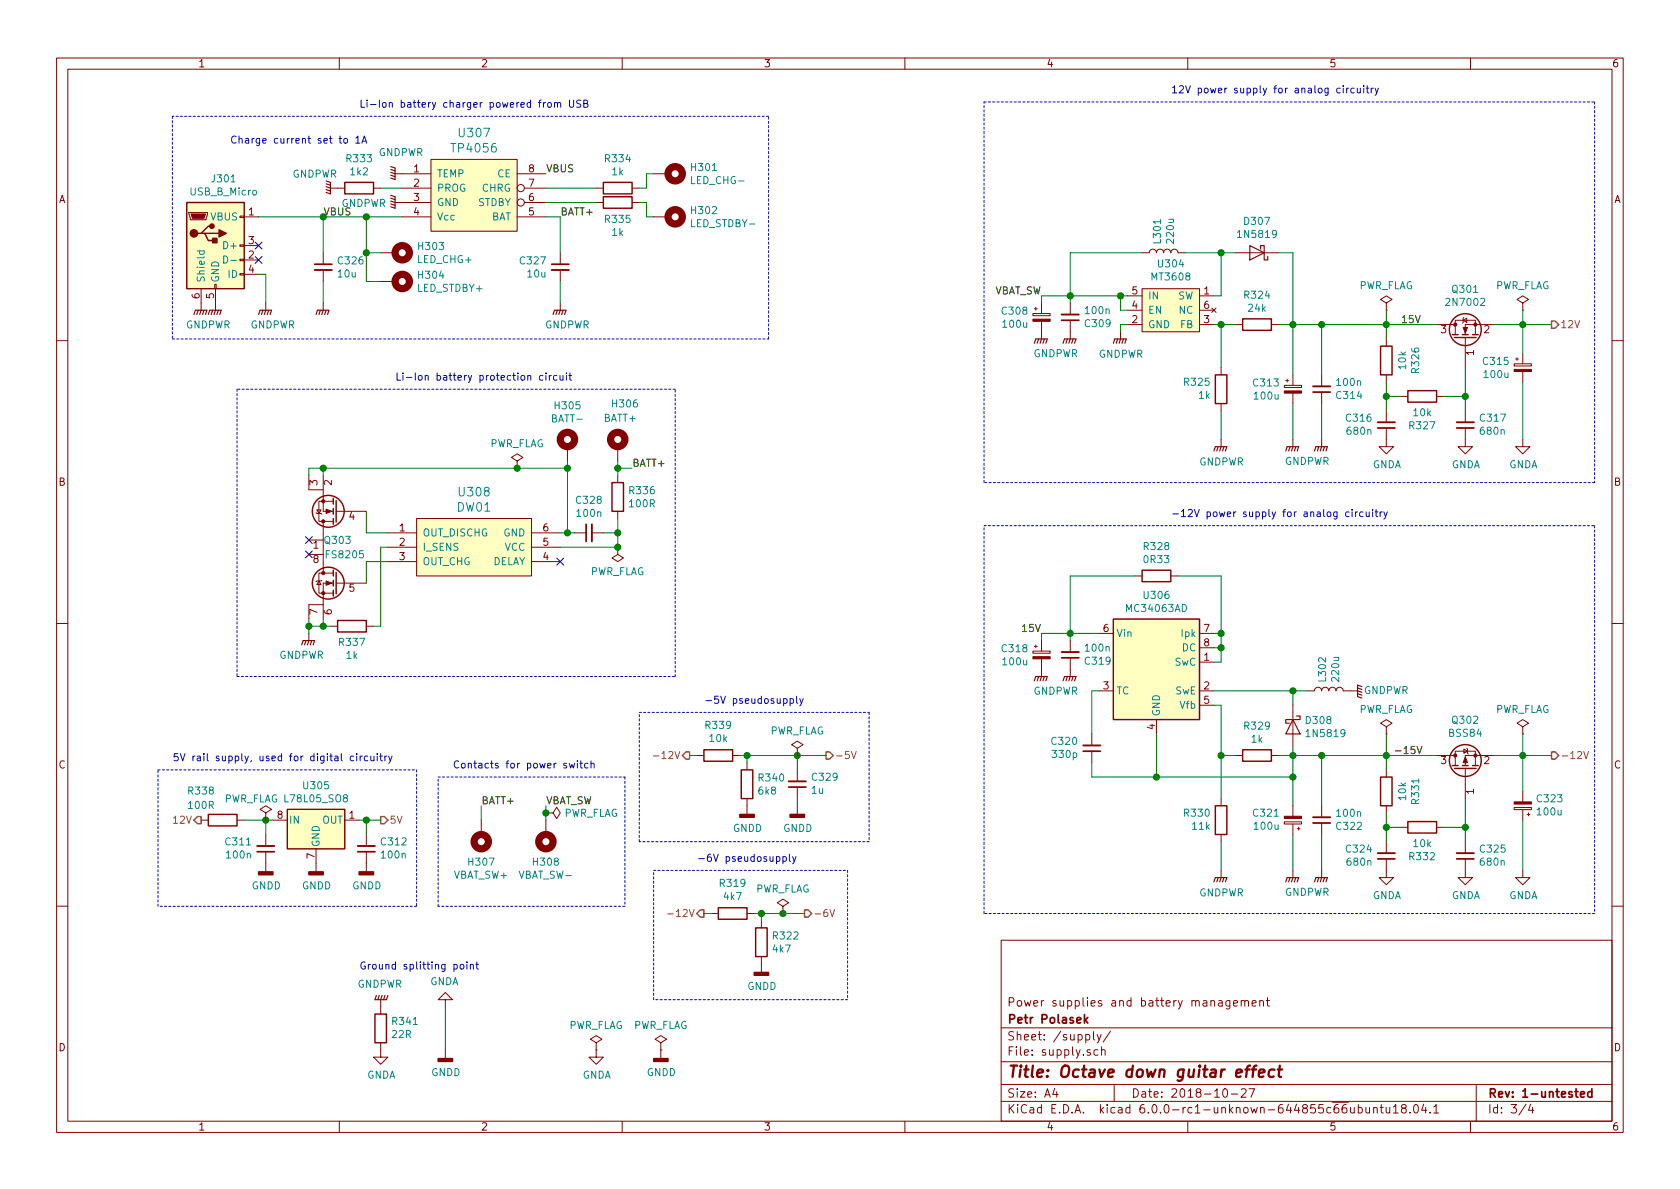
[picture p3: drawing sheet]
<svg xmlns="http://www.w3.org/2000/svg" width="297mm" height="210mm" viewBox="0 0 297 210" stroke-linecap="round" stroke-linejoin="round" font-family="sans-serif">
<g fill="none" stroke="#840000" stroke-width=".18">
<path d="M10 10.3h277v189.9h-277zM12 12.2h273v186.1h-273zM60 10.3v1.9M110 10.3v1.9M160 10.3v1.9M210 10.3v1.9M260 10.3v1.9M33.4 37.6h3.3v.2l-.3 1.1h-2.7zM42.4 38.2h.8v.3h-.8zM43.2 38.3h2.5M58.4 33.3h2.6M66 33.3h1.3"/>
<path d="M69.8 30.7h6.4M69.8 35.8h6.4M71.1 33.3h5.1M71.1 38.3h5.1M76.2 28.2h15.2v12.7h-15.2zM91.4 30.7h5.1M91.4 38.3h5.1M92.7 33.3h3.8M92.7 35.8h3.8M105.4 33.3h1.3M105.4 35.8h1.3M111.8 33.3h1.2"/>
<path d="M111.8 35.8h1.2M115.6 30.7h2.5M115.6 38.3h2.5M35.6 51v3.9M38 50.3h.2v.7h-.2zM38.1 51v3.9M42.4 48.4h.8v.2h-.8zM42.4 45.8h.8v.3h-.8zM42.4 43.3h.8v.3h-.8zM43.2 46h2.5M43.2 43.4h2.5M43.2 48.5h2.5"/>
<path d="M47 53.6v1.3M57.1 44.7v2M57.1 47.7v2.1M57.1 53.6v1.3M67.3 44.7h2.5M67.3 49.8h2.5M99.1 44.7v2M99.1 47.7v2.1M99.1 53.6v1.3M182.6 55.4h3.1v.4h-3.1zM182.9 54.6h.5M183.1 54.4v.5"/>
<path d="M184.1 53.6v1.8M184.1 56.8v3.1M189.2 53.6v2M189.2 56.6v3.3M198.1 58.7v1.2M199.4 57.4h2.5M199.4 52.3h2.5M199.4 54.9h2.5M201.9 51h10.2v7.7h-10.2zM201.9 44.7h1.3a.63 .63 0 0 1 .6-.6 .63 .63 0 0 1 .7 .6 .63 .63 0 0 1 .6-.6 .63 .63 0 0 1 .6 .6 .63 .63 0 0 1 .7-.6 .63 .63 0 0 1 .6 .6 .63 .63 0 0 1 .6-.6 .63 .63 0 0 1 .7 .6h1.2M212.1 57.4h2.5M212.1 52.3h2.5"/>
<path d="M212.1 54.9h2.5M214.2 54.5l.8 .7M215 54.5l-.8 .7M218.4 57.4h1.3M218.4 44.7h7.7M224.8 57.4h1.3M245.1 53.6l1-.6-1-.7-1 .7 1 .6v1.3M245.1 54.9h.1M245.1 59.9v1.3M254 57.4h3.3M257.3 57.4v-.8h3.6v2.6M257.3 57.4v1.8"/>
<path d="M258.7 56.6l.6-.3v.7zM258.8 56.1l-.1 .2v.7l-.1 .1M259.1 59.7v5.3M264.2 57.4h-5.1v1.8M269.2 53.6l1.1-.6-1.1-.7-1 .7 1 .6v1.3M269.2 54.9h.1M10 60.2h2M100.3 79v2.5M109.2 79v2.5M215.9 65v1.3M215.9 71.4v1.2M215.9 77.7v1.3"/>
<path d="M227.1 68.1h3v.4h-3zM227.3 67.3h.5M227.6 67.1v.5M228.6 66.3v1.8M228.6 69.5v1.9M228.6 77.7v1.3M233.7 66.3v2M233.7 69.3v2.1M233.7 77.7v1.3M245.1 75.7v3.3h1.3l-1.3 1.3-1.3-1.3h1.3M245.1 66.3v1.3M245.1 72.6v2.1"/>
<path d="M247.6 70.1h1.3M254 70.1h1.3M259.1 75.7v3.3h1.2l-1.2 1.3-1.3-1.3h1.3M259.1 72.6v2.1M267.7 64.3h3.1v.4h-3.1zM268 63.5h.5M268.2 63.2v.5M269.2 77.7v1.3h1.3l-1.3 1.3-1.2-1.3h1.2M269.2 62.5v1.8M269.2 65.7v1.9M285 60.2h2M54.6 84.1v2.5h2.5v3.8h1.8"/>
<path d="M54.6 95.5h2.5M54.6 98h2.5M55.9 90.7l.1 .1h.8l.1 .1M56 90.2h.8l-.4 .6zM57.1 84.1v2.5M57.1 92.2v9.1M57.1 92.2h1.8M58.9 88.6h-2.5v3.6h.7M59.4 90.4h.2M59.7 90.4h5.1M68.6 94.2h5.1M68.6 96.8h5.1"/>
<path d="M68.6 99.3h5.1M73.7 91.7h20.3v10.1h-20.3zM91.4 81.5l1.1-.6-1.1-.6-1 .6 1 .6v1.3M91.4 82.8h.1M94 94.2h5.1M94 96.8h5.1M94 99.3h5.1M101.6 94.2h2M104.6 94.2h2.1M109.2 96.8v1.2l1 .7-1 .6-1-.6 1-.7M109.2 96.8h.1M109.2 84.1v1.2"/>
<path d="M109.2 90.4v1.3M10 110.3h2M54.6 112v1.3M56.4 102.7l.4 .7h-.8zM56.9 102.6l-.1 .1h-.8l-.1 .2M57.1 101.3h-.7v3.6h2.5M57.1 106.9v2.6M57.1 101.3h1.8M58.4 110.7h1.3M58.9 103.1h-1.8v3.8h-2.5v2.6M59.4 103.1h.2M59.7 103.1h5.1"/>
<path d="M64.8 110.7h1.2M182.6 115.1h3.1v.4h-3.1zM182.9 114.3h.5M183.1 114v.5M184.1 113.3v1.8M184.1 116.5v3.1M189.2 113.3v2M189.2 116.3v3.3M194.3 112h2.5M200.7 101.8h1.2M207 101.8h1.3M212.1 117.1h2.5"/>
<path d="M212.1 112h2.5M212.1 114.5h2.5M285 110.3h2M123.2 133.6h1.3M129.5 133.6h1.3M132.1 134.9v1.2M141 132.3l1-.6-1-.6-1 .6 1 .6v1.3M141 133.6h.1M141 136.1v2.1M141 139.2v2M193 129.8v2M193 132.8v2.1"/>
<path d="M194.3 122.2h2.5M204.5 127.2v2.6M212.1 122.2h2.5M212.1 124.7h2.5M218.4 133.6h1.3M224.8 133.6h1.3M228.6 124.7v7.6M231.1 122.2h1.3a.63 .63 0 0 1 .6-.7 .63 .63 0 0 1 .7 .7 .63 .63 0 0 1 .6-.7 .63 .63 0 0 1 .6 .7 .63 .63 0 0 1 .7-.7 .63 .63 0 0 1 .6 .7 .63 .63 0 0 1 .7-.7 .63 .63 0 0 1 .6 .7h2.5M245.1 128.5l1-.6-1-.7-1 .7 1 .6v1.3M245.1 129.8h.1M245.1 136.1v1.3M254 133.6h3.3"/>
<path d="M257.3 133.6v-.8h3.6v2.6M257.3 133.6v1.8M258.8 132.5l.7 .3-.7 .4zM259.1 135.9v5.3M259.3 132.3l.2 .2v.7l.1 .1M264.2 133.6h-5.1v1.8M269.2 128.5l1.1-.6-1.1-.7-1 .7 1 .6v1.3M269.2 129.8h.1M269.2 139.9v1.9M35.6 145h1.2M41.9 145h1.3M47 143.8l1-.7-1-.6-1 .6 1 .7v1.2"/>
<path d="M47 145h.1M47 147.6v2M47 150.6v3.6M48.3 145h2.5M55.9 150.1v4.1M61 145h2.5M64.8 147.6v2M64.8 150.6v3.6M85.1 145v2.6M96.5 143.8h1.3l.6-1.1 .7 1.1-.7 1-.6-1M96.5 143.8h.1M96.5 145v2.6"/>
<path d="M132.1 141.2v2.8M141 142.5v1.5M215.9 141.2v1.3M215.9 147.6v1.2M215.9 153.9v1.3M227.1 145.3h3v.4h-3zM228.6 142.5v1.8M228.6 145.7v1.9M228.6 153.9v1.3M229.4 146.6h.5M229.6 146.3v.5M233.7 142.5v2"/>
<path d="M233.7 145.5v2.1M233.7 153.9v1.3M245.1 151.9v3.3h1.3l-1.3 1.3-1.3-1.3h1.3M245.1 142.5v1.3M245.1 148.8v2.1M247.6 146.3h1.3M254 146.3h1.3M259.1 151.9v3.3h1.2l-1.2 1.3-1.3-1.3h1.3M259.1 148.8v2.1M267.7 142.8h3.1v.4h-3.1zM269.2 153.9v1.3h1.3l-1.3 1.3-1.2-1.3h1.2M269.2 143.2v1.8"/>
<path d="M270 144h.5M270.3 143.8v.5M10 160.2h2M67.3 176.8v2.5M78.7 176.8h1.3l-1.3-1.3-1.2 1.3h1.2v1.2M125.7 161.5h1.3M132.1 161.5h1.2M134.6 162.8v1.3M134.6 169.2v2.8M138.4 160.3l1-.7-1-.6-1 .6 1 .7v1.2M138.4 161.5h.1M177 166.3h108v32h-108z"/>
<path d="M217.4 176.9v1.4l-.2 .1h-.4M217.4 177l-.4-.1-.3 .3 .1 .6 .2 .1 .4-.1M218.1 177.4l.7-.1-.1-.3-.4-.1-.2 .2 .1 .7h.5M219.5 177.1l.2-.2 .3 .1 .1 .9M219.5 176.9v1M220.1 177.1a.36 .36 0 0 1 .3-.2 .36 .36 0 0 1 .4 .2v.8M221.4 177.4l.7-.1-.1-.3-.4-.1-.2 .2 .1 .7h.5M222.7 177.1l.1-.1a.37 .37 0 0 1 .6 .1v.8M222.7 176.9v1M223.9 176.9h.6M224.1 176.4v1.3l.4 .2M285 160.2h2"/>
<path d="M60 198.3v1.9M67.3 184.4v2.5h1.3l-1.3 1.3-1.3-1.3h1.3M78.7 185.7v1.5M105.4 184.4l1-.6-1-.7-1 .7 1 .6v1.3M105.4 185.7h.1M105.4 185.7v1.2h1.3l-1.3 1.3-1.3-1.3h1.3M110 198.3v1.9M116.8 184.4l1.1-.6-1.1-.7-1 .7 1 .6v1.3M116.8 185.7h.1M116.8 185.7v1.5M160 198.3v1.9M177 194.8h108"/>
<path d="M177 191.8h108M177 187.8h108M177 181.8h108M186.5 192.5l-.4 1h1M186.8 193v1M192 183l.4-.1 .3 .3-.1 .6-.2 .1-.4-.1M193.3 182.4v1.3l.2 .2M194 182.9l.3 1M194.1 185.7l-.4-.1-.3 .3 .1 .6 .2 .1 .4-.1M194.7 182.9l-.5 1.4-.2 .1M194.8 185.7l.2-.1 .3 .1 .1 .9M194.8 185.1v1.5"/>
<path d="M196.3 182.3l-1.3 2M197 191.8v3M210 198.3v1.9M216.3 192.7l.4-.2a.94 .94 0 0 1 0 1.5 .79 .79 0 0 1-.4-1.3zM217.7 193.5h1.1M219.5 192.7l.2-.2h.3l.3 .2v.3v.2l-.9 .8h.9M220.8 192.5h1l-.6 1.5M238.8 195.8v.8a.39 .39 0 0 0 .6 .1M239.4 195.8v1M240.2 195.9l.4-.1 .3 .3-.1 .6-.2 .1-.4-.1M240.2 195.3v1.5M241.5 195.8v.8a.37 .37 0 0 0 .6 .1"/>
<path d="M242.1 195.8v1M242.9 196v-.1a.37 .37 0 0 1 .6 .1v.8M242.9 195.8v1M244 195.8h.6M244.2 195.3v1.3l.4 .2M245.1 195.8v.9l.4 .1 .2-.1M245.7 195.8v1M246.4 195.8l.4-.5v1.5M246.4 196.8h.8M248.1 196l-.3-.3 .1-.2a.48 .48 0 0 1 .6-.1l.1 .2-.1 .3-.6 .1a.48 .48 0 0 0 0 .7l.2 .1 .5-.1v-.4l-.2-.3M249.3 196.7v.1M250.1 195.5l.3-.2a.94 .94 0 0 1 0 1.5 .82 .82 0 0 1-.3-1.3z"/>
<path d="M251.7 195.2l-.3 1.1h.9M252.1 195.8v1M252.9 196.7v.1M253.5 195.8l.4-.5v1.5M253.5 196.8h.9M260 198.3v1.9M261 191.8v6.5M269.8 195.2l-1.2 2M270.6 195.2l-.3 1.1h.9M271 195.8v1"/>
<circle cx="92.1" cy="33.3" r=".63"/>
<circle cx="92.1" cy="35.8" r=".63"/>
</g>
<g fill="none" stroke="#840000" stroke-width=".3">
<path d="M55.6 46.7h3.1M97.5 46.7h3.1M187.7 56.6h3.1M232.2 69.3h3M243.6 75.7h3M257.6 75.7h3M103.6 92.7v3.1M187.7 116.3h3.1M139.4 139.2h3.1M191.5 132.8h3.1M45.5 150.6h3M63.2 150.6h3.1"/>
<path d="M232.2 145.5h3M243.6 151.9h3M257.6 151.9h3M191.7 179.4v1.5M192.3 179.9l-.6 .6M191.9 180.4l.4 .5M279.5 193.5l.7-.1-.1-.3-.4-.1-.2 .2v.7h.6M281.5 193.1l-.5-.1-.3 .3 .1 .6 .2 .1 .5-.1M281.5 192.5v1.5"/>
</g>
<path d="M220.2 189.1h.8M221 188.4l-.4 .1-.1 .2-.2 1.7M221.3 189.1h.8M222.2 188.4l-.4 .1-.1 .2-.2 1.7M222.6 189.8l1-.2-.1-.4-.5-.1-.4 .3v.9l.2 .1 .6-.1M225.3 189.2a.73 .73 0 0 0-.8 .1l-.2 .8 .1 .2 .2 .1 .6-.1M225.9 189.1h.8M226.3 188.4l-.2 1.8 .1 .1 .3 .1" fill="none" stroke="#840000" stroke-width=".41"/>
<g fill="none" stroke="#008400" stroke-width=".18">
<path d="M45.7 38.3h25.4M57.1 38.3v6.4M64.8 38.3v11.5h2.5M67.3 33.3h3.8M96.5 38.3h2.6v6.4M96.5 33.3h8.9M96.5 35.8h8.9M113 35.8h1.3v2.5h1.3M115.6 30.7h-1.3v2.6h-1.3M45.7 48.5h1.3v5.1M57.1 49.8v3.8M64.8 44.7h2.5"/>
<path d="M99.1 49.8v3.8M198.1 52.3v2.6h1.3M199.4 52.3h-15.3v1.3M199.4 57.4h-1.3v1.3M201.9 44.7h-12.7v8.9M209.5 44.7h8.9M214.6 57.4h3.8M215.9 44.7v7.6h-1.3M215.9 57.4v7.6M226.1 44.7h2.5v21.6M226.1 57.4h27.9M233.7 57.4v8.9"/>
<path d="M245.1 54.9v5M264.2 57.4h10.1M269.2 54.9v7.6M215.9 72.6v5.1M228.6 71.4v6.3M233.7 71.4v6.3M245.1 67.6v5M245.1 70.1h2.5M255.3 70.1h3.8M259.1 65v7.6M269.2 67.6v10.1M57.1 82.8v1.3"/>
<path d="M64.8 90.4v3.8h3.8M68.6 99.3h-3.8v3.8M68.6 96.8h-1.3v13.9h-1.3M99.1 94.2h2.5M100.3 81.5v12.7M100.3 82.8h-45.7v1.3M106.7 94.2h2.5M109.2 81.5v2.6M109.2 91.7v5.1h-10.1M109.2 82.8h2.6M54.6 110.7h3.8M54.6 109.5v2.5"/>
<path d="M57.1 109.5v1.2M194.3 112h-10.2v1.3M200.7 101.8h-11.5v11.5M208.3 101.8h7.6v15.3h-1.3M214.6 112h1.3M214.6 114.5h1.3M121.9 133.6h1.3M130.8 133.6h15.2M132.1 133.6v1.3M141 133.6v2.5M193 134.9v2.5h35.6M194.3 122.2h-1.3v7.6"/>
<path d="M204.5 129.8v7.6M214.6 124.7h1.3v16.5M214.6 122.2h16.5M215.9 133.6h2.5M226.1 133.6h27.9M228.6 122.2v2.5M228.6 132.3v10.2M233.7 133.6v8.9M245.1 129.8v6.3M264.2 133.6h10.1M269.2 129.8v10.1M43.2 145h5.1"/>
<path d="M47 145v2.6M63.5 145h3.8M64.8 145v2.6M85.1 142.5v2.5M96.5 142.5v2.5M141 141.2v1.3M215.9 148.8v5.1M228.6 147.6v6.3M233.7 147.6v6.3M245.1 143.8v5M245.1 146.3h2.5M255.3 146.3h3.8"/>
<path d="M259.1 141.2v7.6M269.2 145v8.9M78.7 178v7.7M124.5 161.5h1.2M133.3 161.5h8.9M134.6 161.5v1.3"/>
</g>
<g fill="#008400" stroke="#008400" stroke-width=".25">
<circle cx="233.7" cy="57.4" r=".51"/>
<circle cx="228.6" cy="57.4" r=".51"/>
<circle cx="189.2" cy="52.3" r=".51"/>
<circle cx="233.7" cy="133.6" r=".51"/>
<circle cx="228.6" cy="133.6" r=".51"/>
<circle cx="215.9" cy="133.6" r=".51"/>
<circle cx="189.2" cy="112" r=".51"/>
<circle cx="215.9" cy="112" r=".51"/>
<circle cx="215.9" cy="114.5" r=".51"/>
<circle cx="245.1" cy="70.1" r=".51"/>
<circle cx="259.1" cy="70.1" r=".51"/>
<circle cx="245.1" cy="57.4" r=".51"/>
<circle cx="269.2" cy="57.4" r=".51"/>
<circle cx="245.1" cy="146.3" r=".51"/>
<circle cx="259.1" cy="146.3" r=".51"/>
<circle cx="245.1" cy="133.6" r=".51"/>
<circle cx="269.2" cy="133.6" r=".51"/>
<circle cx="47" cy="145" r=".51"/>
<circle cx="64.8" cy="145" r=".51"/>
<circle cx="109.2" cy="94.2" r=".51"/>
<circle cx="100.3" cy="94.2" r=".51"/>
<circle cx="100.3" cy="82.8" r=".51"/>
<circle cx="109.2" cy="82.8" r=".51"/>
<circle cx="57.2" cy="38.3" r=".51"/>
<circle cx="64.8" cy="38.3" r=".51"/>
<circle cx="64.8" cy="44.7" r=".51"/>
<circle cx="132.1" cy="133.6" r=".51"/>
<circle cx="141" cy="133.6" r=".51"/>
<circle cx="96.5" cy="143.8" r=".51"/>
<circle cx="109.2" cy="96.8" r=".51"/>
<circle cx="91.4" cy="82.8" r=".51"/>
<circle cx="57.2" cy="110.7" r=".51"/>
<circle cx="54.6" cy="110.7" r=".51"/>
<circle cx="57.2" cy="82.8" r=".51"/>
<circle cx="198.1" cy="52.3" r=".51"/>
<circle cx="215.9" cy="57.4" r=".51"/>
<circle cx="215.9" cy="44.7" r=".51"/>
<circle cx="228.6" cy="122.2" r=".51"/>
<circle cx="228.6" cy="137.4" r=".51"/>
<circle cx="204.5" cy="137.4" r=".51"/>
<circle cx="134.6" cy="161.5" r=".51"/>
<circle cx="138.4" cy="161.5" r=".51"/>
</g>
<g fill="none" stroke="#840000" stroke-width=".33">
<path d="M55.6 47.7h3.1M97.5 47.7h3.1M187.7 55.6h3.1M232.2 68.3h3M243.6 74.7h3M257.6 74.7h3M104.6 92.7v3.1M187.7 115.3h3.1M139.4 138.2h3.1M191.5 131.8h3.1M45.5 149.6h3M63.2 149.6h3.1"/>
<path d="M232.2 144.5h3M243.6 150.9h3M257.6 150.9h3"/>
</g>
<g fill="#840000" stroke="#840000" stroke-width=".18">
<path d="M227.1 69.1h3v.4h-3z"/>
<path d="M182.6 56.4h3.1v.4h-3.1z"/>
<path d="M182.6 116.1h3.1v.4h-3.1z"/>
<path d="M227.1 144.3h3v.4h-3z"/>
<path d="M258.7 57.9h.8l-.4 1z"/>
<path d="M267.7 65.3h3.1v.4h-3.1z"/>
<path d="M259.1 133.9l.4 1h-.8z"/>
<path d="M267.7 141.8h3.1v.4h-3.1z"/>
<path d="M57.7 90l1 .4-1 .4z"/>
<path d="M57.7 102.7l1 .4-1 .4z"/>
<path d="M33.8 37.8h2.5l-.2 .8h-2.1z"/>
<circle cx="260.9" cy="57.4" r=".28"/>
<circle cx="257.3" cy="57.4" r=".28"/>
<circle cx="260.9" cy="133.6" r=".28"/>
<circle cx="257.3" cy="133.6" r=".28"/>
<circle cx="57.1" cy="88.6" r=".28"/>
<circle cx="57.1" cy="92.2" r=".28"/>
<circle cx="57.1" cy="101.3" r=".28"/>
<circle cx="57.1" cy="104.9" r=".28"/>
</g>
<g fill="none" stroke="#840000" stroke-width=".25">
<path d="M33 35.8h10.2v15.2h-10.2zM37.5 40h-.7l-1.2 1.3h-.7M61 32.3h5v2h-5zM106.7 32.3h5.1v2h-5.1zM106.7 34.8h5.1v2h-5.1zM35.6 41.3h.6l.6 1.2h1.3M36.2 41.3h2.5M219.7 56.4h5.1v2h-5.1zM256.8 59.2h1M257.2 59.7h3.8M258.6 59.2h1M260.3 59.2h1.1"/>
<path d="M214.9 66.3h2v5.1h-2zM244.1 61.2h2v5.1h-2zM248.9 69.1h5.1v2h-5.1zM58.9 88.1v1M58.9 89.9v1M58.9 91.7v1M59.4 88.5v3.8M108.2 85.3h2v5.1h-2zM58.9 100.8v1M58.9 102.6v1M58.9 104.4v1M59.4 101.2v3.8"/>
<path d="M59.7 109.7h5.1v2.1h-5.1zM196.8 109.5h15.3v17.7h-15.3zM201.9 100.8h5.1v2.1h-5.1zM124.5 132.6h5v2h-5zM131.1 136.1h2v5.1h-2zM219.7 132.6h5.1v2h-5.1zM244.1 137.4h2v5.1h-2zM256.8 135.4h1M257.2 135.9h3.8M258.6 135.4h1M260.3 135.4h1.1M36.8 144h5.1v2h-5.1z"/>
<path d="M50.8 143.1h10.2v7h-10.2zM214.9 142.5h2v5.1h-2zM248.9 145.3h5.1v2h-5.1zM66.3 179.3h2v5.1h-2zM127 160.5h5.1v2.1h-5.1zM133.6 164.1h2v5.1h-2z"/>
<circle cx="259.1" cy="58.3" r="2.82"/>
<circle cx="58" cy="90.4" r="2.82"/>
<circle cx="58" cy="103.1" r="2.82"/>
<circle cx="259.1" cy="134.5" r="2.82"/>
</g>
<g fill="#ffffc2" stroke="#ffffc2" stroke-width=".18">
<path d="M196.8 109.5h15.3v17.7h-15.3z"/>
<path d="M50.8 143.1h10.2v7h-10.2z"/>
<path d="M73.7 91.7h20.3v10.1h-20.3z"/>
<path d="M76.2 28.2h15.2v12.7h-15.2z"/>
<path d="M33 35.8h10.2v15.2h-10.2z"/>
<path d="M201.9 51h10.2v7.7h-10.2z"/>
</g>
<path d="M274.3 56.8h.7l.6 .6-.6 .6h-.7zM121.3 133h.6v1.2h-.6l-.7-.6zM146 133h.7l.6 .6-.6 .6h-.7zM274.3 133h.7l.6 .6-.6 .6h-.7zM34.9 144.4h.7v1.3h-.7l-.6-.7zM67.3 144.4h.6l.7 .6-.7 .7h-.6zM123.8 160.9h.7v1.3h-.7l-.6-.7zM142.2 160.9h.7l.6 .6-.6 .7h-.7z" fill="none" stroke="#848400" stroke-width=".25"/>
<path d="M115.5 133.7h1M150.5 132.9l.5 1.3 .4-1.3M280 132.9l.4 1.3 .5-1.3M118.1 161.6h.9M146.7 160.8l.4 1.3 .5-1.3" fill="none" stroke="#848400" stroke-width=".18"/>
<g fill="none" stroke="#840000" stroke-width="1.3">
<circle cx="119.4" cy="38.3" r="1.27"/>
<circle cx="119.4" cy="30.7" r="1.27"/>
<circle cx="71.1" cy="44.7" r="1.27"/>
<circle cx="71.1" cy="49.8" r="1.27"/>
<circle cx="100.3" cy="77.7" r="1.27"/>
<circle cx="109.2" cy="77.7" r="1.27"/>
<circle cx="85.1" cy="148.8" r="1.27"/>
<circle cx="96.5" cy="148.8" r="1.27"/>
</g>
<g fill="#840000" stroke="#840000" stroke-width=".25">
<path d="M37.6 42.2h.8v.7h-.8z"/>
<path d="M38.7 40.6l1.3 .7-1.3 .6z"/>
<path d="M63.5 154.2h2.5v.5h-2.5z"/>
<path d="M54.6 154.2h2.5v.5h-2.5z"/>
<path d="M45.7 154.2h2.6v.5h-2.6z"/>
<path d="M130.8 144h2.5v.5h-2.5z"/>
<path d="M139.7 144h2.5v.5h-2.5z"/>
<path d="M77.5 187.2h2.5v.5h-2.5z"/>
<path d="M115.6 187.2h2.5v.5h-2.5z"/>
<path d="M133.3 172h2.6v.5h-2.6z"/>
<circle cx="34.3" cy="41.3" r=".63"/>
<circle cx="37.5" cy="40" r=".38"/>
</g>
<path d="M34.8 44.4h1.3M35.3 44.4v.3l.2 .3 .6-.1v-.5M39.5 45.3a.64 .64 0 0 1 .8 .6 .64 .64 0 0 1-.8 .6zM40.8 46h1" fill="none" stroke="#008484" stroke-width=".18"/>
<g fill="none" stroke="#0000c2" stroke-width=".18">
<path d="M96.5 18.1l-.4 .3M96.9 18.3l.2-.2 .3 .2 .1 .4-.1 .2-.3 .1-.2-.2zM98 18.3l.2-.2 .3 .1 .1 .8M98 18.1v.9M98.6 18.3l.2-.2 .3 .1v.8M100.7 17.7v1l.2 .3 .4-.1 .1-.2v-1M102.7 17.8l-.5-.1-.2 .3 .1 .3 .5 .2v.3l-.2 .2-.4-.1M103.2 18.3h.6l.1-.2-.1-.3-.6-.1v1.3h.5l.2-.2 .1-.3-.3-.2M237 15.6h-.4l-.3 .2 .2 .6h.5M237.5 15.2v.1M237.5 15.6v.8M238.1 15.6v.8"/>
<path d="M238.5 15.6l-.4 .2M239.4 15.6h-.3l-.3 .2 .1 .6h.5M240 15.6v.8h.3l.2-.1M240.5 15.6v.8M241.1 15.2v.1M241.1 15.6v.8M241.6 15.6h.4M241.7 15.2v1.1l.3 .1M242.4 15.6v.8M242.8 15.6l-.4 .2M243.1 15.6l.3 .8M243.7 15.6l-.4 1.1-.2 .2"/>
<path d="M60.9 24.5h.3l.2 .2v.4l-.2 .2h-.3l-.1-.2zM62.9 24.4l.4-.4v1.3M62.9 25.3h.7M64 25.3l.4-1.3 .4 1.3M64.1 25h.6M96 66.4h-.4l-.2 .2 .1 .6h.5M96.5 66v.1M96.5 66.4v.8M97.1 66.4v.8M97.5 66.4l-.4 .2M98.5 66.4h-.4l-.2 .2 .1 .6h.5M99 66.4l.1 .8h.3l.1-.1"/>
<path d="M99.5 66.4v.8M100.2 66v.1M100.2 66.4v.8M100.6 66.4h.5M100.8 66v1.1l.3 .1M238.5 90.6l-.3-.1-.3 .2 .1 .6h.5M239.1 90.1v.1M239.1 90.5v.9M239.7 90.5v.9M240 90.5l-.3 .2M241 90.6l-.4-.1-.2 .2 .1 .6h.5M241.6 90.5v.8l.3 .1 .2-.2"/>
<path d="M242.1 90.5v.9M242.7 90.1v.1M242.7 90.5v.9M243.1 90.5h.5M243.3 90.1v1.1l.3 .2M244 90.5v.9M244.4 90.5l-.4 .2M244.7 90.5l.3 .9M245.3 90.5l-.4 1.2-.2 .1M62.5 133.8l-.3-.1-.3 .2 .2 .6h.4M63.1 133.3v.1M63.1 133.7v.8"/>
<path d="M63.7 133.7v.8M64.1 133.7l-.4 .2M65 133.8l-.4-.1-.2 .2 .1 .6h.5M65.6 133.7v.8h.3l.2-.1M66.1 133.7v.8M66.7 133.3v.1M66.7 133.7v.8M67.1 133.7h.5M67.3 133.3v1.1l.3 .1M68 133.7v.8M68.4 133.7l-.3 .1-.1 .1M68.7 133.7l.3 .8"/>
<path d="M69.3 133.7l-.4 1.1-.2 .2M100.6 135l.3 .8 .2-.6 .3 .6 .2-.8M102.1 134.5v.2M102.1 135v.8M102.5 135h.5M102.7 134.5v1.1l.3 .2M104 135h-.4l-.2 .2 .1 .6h.5M104.5 135.1l.2-.1h.3l.1 .8M104.5 134.5v1.3M139.7 123.6l.4-.1 .2 .3-.1 .5h-.5M139.7 123.5v1.3M140.8 123.1v1.1l.2 .2"/>
<path d="M141.4 123.5l.3 .9M142 123.5l-.4 1.2-.2 .1M138.4 151.5h.4l.2 .2-.1 .6h-.5M138.4 151.5v1.2M139.6 151v1.1l.2 .2M140.1 151.5l.3 .8M140.7 151.5l-.4 1.1-.2 .1M80.3 170.6l.3-.1 .2 .3-.1 .5h-.4M81.5 170.6l.3-.1 .2 .3-.1 .5-.3 .1-.2-.2zM82.5 170.1v.1M82.5 170.5v.9M83.2 170.7l.1-.2 .3 .1 .1 .8"/>
<path d="M83.2 170.5v.9M84.1 170.5h.5M84.3 170.1v1.1l.3 .2"/>
</g>
<g fill="none" stroke="#0000c2" stroke-width=".18" stroke-dasharray=".4 .4">
<path d="M174 18h107.9M281.9 18v67.3M30.5 20.6v39.3M135.9 20.6h-105.4M30.5 59.9h105.4M135.9 59.9v-39.3M41.9 68.8v50.8M119.4 68.8h-77.5M174 85.3v-67.3M174 93h107.9M281.9 85.3h-107.9M281.9 93v68.5"/>
<path d="M41.9 119.6h77.5M119.4 119.6v-50.8M27.9 136.1h45.8M73.7 136.1v24.2M77.5 137.4h33M110.5 137.4v22.9M113 126h40.7M153.7 126v22.8M113 148.8v-22.8M115.6 153.9h34.3M149.9 153.9v22.9M153.7 148.8h-40.7"/>
<path d="M27.9 160.3v-24.2M73.7 160.3h-45.8M77.5 160.3v-22.9M110.5 160.3h-33M115.6 176.8v-22.9M149.9 176.8h-34.3M174 161.5v-68.5M281.9 161.5h-107.9"/>
</g>
<g fill="none" stroke="#840000" stroke-width=".2">
<path d="M57.7 32l.7 .3v2l-.7-.3M57.7 32.5l.7 .3M57.7 33l.7 .3M57.7 33.5l.7 .3M69.1 29.5l.7 .2v2l-.7-.2M69.1 30l.7 .2M69.1 30.5l.7 .2M69.1 31l.7 .2M69.1 34.5l.7 .3v2l-.7-.2M69.1 35l.7 .3M69.1 35.6l.7 .2M69.1 36.1l.7 .2"/>
<path d="M34.3 55.6l.2-.7h2.1l-.3 .7M35.1 54.9l-.3 .7M35.6 54.9l-.3 .7M36.1 54.9l-.3 .7M36.8 55.6l.3-.7h2l-.2 .7M37.6 54.9l-.3 .7M38.1 54.9l-.3 .7M38.6 54.9l-.2 .7M45.7 55.6l.3-.7h2l-.2 .7M46.5 54.9l-.3 .7M47 54.9l-.3 .7M47.5 54.9l-.3 .7"/>
<path d="M55.9 55.6l.2-.7h2.1l-.3 .7M56.6 54.9l-.2 .7M57.1 54.9l-.2 .7M57.7 54.9l-.3 .7M97.8 55.6l.2-.7h2.1l-.3 .7M98.6 54.9l-.3 .7M99.1 54.9l-.3 .7M99.6 54.9l-.3 .7M183.6 59.9l-.2 .8M184.1 59.9l-.2 .8M184.7 59.9l-.3 .8M188.7 59.9l-.2 .8"/>
<path d="M189.2 59.9l-.2 .8M189.7 59.9l-.2 .8M197.6 59.9l-.2 .8M198.1 59.9l-.2 .8M198.6 59.9l-.2 .8M221 43.4l2.5 1.3-2.5 1.3zM222.9 44.1v-.7h.6v2.6h.7v-.7M182.9 60.7l.2-.8h2.1l-.3 .8M188 60.7l.2-.8h2l-.2 .8M196.8 60.7l.3-.8h2l-.2 .8M214.6 79.8l.3-.8h2l-.2 .8M215.4 79l-.3 .8"/>
<path d="M215.9 79l-.3 .8M216.4 79l-.2 .8M227.3 79.8l.3-.8h2l-.2 .8M228.1 79l-.3 .8M228.6 79l-.3 .8M229.1 79l-.2 .8M232.4 79.8l.3-.8h2l-.3 .8M233.2 79l-.3 .8M233.7 79l-.3 .8M234.2 79l-.3 .8M53.3 114l.3-.7h2l-.2 .7M54.1 113.3l-.3 .7"/>
<path d="M54.6 113.3l-.2 .7M55.1 113.3l-.2 .7M183.6 119.6l-.2 .8M184.1 119.6l-.2 .8M184.7 119.6l-.3 .8M188.7 119.6l-.2 .8M189.2 119.6l-.2 .8M189.7 119.6l-.2 .8M182.9 120.4l.2-.8h2.1l-.3 .8M188 120.4l.2-.8h2l-.2 .8M228.6 127.2l1.3 2.6h-2.6zM229.2 126.6h.7v.6h-2.6v.7h.7"/>
<path d="M240 122.7l.8 .2M240 122.2l.8 .2M240 121.7l.8 .2M240.8 121.4l-.8-.2v2l.8 .2M214.6 156l.3-.8h2l-.2 .8M215.4 155.2l-.3 .8M215.9 155.2l-.3 .8M216.4 155.2l-.2 .8M227.3 156l.3-.8h2l-.2 .8M228.1 155.2l-.3 .8M228.6 155.2l-.3 .8M229.1 155.2l-.2 .8"/>
<path d="M232.4 156l.3-.8h2l-.3 .8M233.2 155.2l-.3 .8M233.7 155.2l-.3 .8M234.2 155.2l-.3 .8M66.5 176l-.2 .8h2l.3-.8M67.1 176l-.3 .8M67.6 176l-.3 .8M68.1 176l-.3 .8"/>
</g>
<path d="M45.1 42.8l1.2 1.2M45.1 45.4l1.2 1.2M46.3 42.8l-1.2 1.2M46.3 45.4l-1.2 1.2M54 94.9l1.2 1.2M54 97.4l1.2 1.2M55.2 94.9l-1.2 1.2M55.2 97.4l-1.2 1.2M98.5 98.7l1.2 1.2M99.7 98.7l-1.2 1.2" fill="none" stroke="#000084" stroke-width=".18"/>
<path d="M250.5 132l.5 1.3 .4-1.3" fill="none" stroke="#000" stroke-width=".18"/>
<text font-size="2.8" fill="#840000" x="178" y="190.5">Title: Octave down guitar effect</text>
<g font-size="2.1" fill="#008484">
<text x="80.1" y="27">TP4056</text>
<text x="81.3" y="24.3">U307</text>
<text x="81.3" y="87.8">U308</text>
<text x="80.9" y="90.5">DW01</text>
</g>
<g font-size="2.1" fill="#840000">
<text x="178" y="178">Power supplies and battery management</text>
<text x="178" y="184">Sheet: /supply/</text>
<text x="178" y="181">Petr Polasek</text>
<text x="178" y="186.7">File: supply.sch</text>
<text x="178" y="196.9">KiCad E.D.A. kicad 6.0.0-rc1-unknown-644855c66ubuntu18.04.1</text>
<text x="178" y="194.1">Size: A4</text>
<text x="200" y="194.1">Date: 2018-10-27</text>
<text x="263" y="194.1">Rev: 1-untested</text>
<text x="263" y="196.9">Id: 3/4</text>
</g>
<g font-size="1.8" fill="#840000">
<text x="35" y="11.9">1</text>
<text x="85" y="11.9">2</text>
<text x="135" y="11.9">3</text>
<text x="185" y="11.9">4</text>
<text x="235" y="11.9">5</text>
<text x="285" y="11.9">6</text>
<text x="10.4" y="35.9">A</text>
<text x="73.2" y="30.5">1</text>
<text x="73.2" y="33">2</text>
<text x="73.2" y="35.6">3</text>
<text x="93.5" y="35.6">6</text>
<text x="93.5" y="33">7</text>
<text x="93.5" y="30.5">8</text>
<text x="285.4" y="35.9">A</text>
<text x="44" y="38.1">1</text>
<text x="73.2" y="38.1">4</text>
<text x="93.5" y="38.1">5</text>
<text x="44" y="45.7">2</text>
<text x="44" y="43.2">3</text>
<text x="35.3" y="52.8" transform="rotate(-90 35.3 52.8)">6</text>
<text x="37.8" y="52.8" transform="rotate(-90 37.8 52.8)">5</text>
<text x="44" y="48.3">4</text>
<text x="200.2" y="52.1">5</text>
<text x="212.9" y="52.1">1</text>
<text x="200.2" y="57.1">2</text>
<text x="200.2" y="54.6">4</text>
<text x="212.9" y="57.1">3</text>
<text x="212.9" y="54.6">6</text>
<text x="254.8" y="58.9">3</text>
<text x="262.4" y="58.9">2</text>
<text x="260.6" y="62.8" transform="rotate(-90 260.6 62.8)">1</text>
<text x="10.4" y="85.9">B</text>
<text x="56.1" y="85.8" transform="rotate(-90 56.1 85.8)">3</text>
<text x="58.7" y="85.8" transform="rotate(-90 58.7 85.8)">2</text>
<text x="285.4" y="85.9">B</text>
<text x="61.7" y="91.9">4</text>
<text x="70.6" y="94">1</text>
<text x="96" y="94">6</text>
<text x="55.4" y="97">1</text>
<text x="55.4" y="99.6">8</text>
<text x="70.6" y="96.5">2</text>
<text x="70.6" y="99.1">3</text>
<text x="96" y="99.1">4</text>
<text x="96" y="96.5">5</text>
<text x="61.7" y="104.6">5</text>
<text x="56.1" y="108.7" transform="rotate(-90 56.1 108.7)">7</text>
<text x="58.7" y="108.7" transform="rotate(-90 58.7 108.7)">6</text>
<text x="195.1" y="111.8">6</text>
<text x="212.9" y="111.8">7</text>
<text x="212.9" y="116.8">1</text>
<text x="212.9" y="114.3">8</text>
<text x="195.1" y="121.9">3</text>
<text x="212.9" y="121.9">2</text>
<text x="212.9" y="124.5">5</text>
<text x="204.2" y="129" transform="rotate(-90 204.2 129)">4</text>
<text x="10.4" y="135.9">C</text>
<text x="254.8" y="135.1">3</text>
<text x="262.4" y="135.1">2</text>
<text x="285.4" y="135.9">C</text>
<text x="260.6" y="140.4" transform="rotate(-90 260.6 140.4)">1</text>
<text x="49" y="144.8">8</text>
<text x="61.7" y="144.8">1</text>
<text x="55.6" y="151.9" transform="rotate(-90 55.6 151.9)">7</text>
<text x="10.4" y="185.9">D</text>
<text x="285.4" y="185.9">D</text>
<text x="35" y="199.9">1</text>
<text x="85" y="199.9">2</text>
<text x="135" y="199.9">3</text>
<text x="185" y="199.9">4</text>
<text x="235" y="199.9">5</text>
<text x="285" y="199.9">6</text>
</g>
<g font-size="1.8" fill="#0000c2">
<text x="207" y="16.5">12V power supply for analog circuitry</text>
<text x="63.5" y="19">Li-Ion battery charger powered from USB</text>
<text x="40.6" y="25.4">Charge current set to 1A</text>
<text x="69.8" y="67.3">Li-Ion battery protection circuit</text>
<text x="207" y="91.4">-12V power supply for analog circuitry</text>
<text x="124.5" y="124.5">-5V pseudosupply</text>
<text x="30.5" y="134.6">5V rail supply, used for digital circuitry</text>
<text x="80" y="135.9">Contacts for power switch</text>
<text x="123.2" y="152.4">-6V pseudosupply</text>
<text x="63.5" y="171.4">Ground splitting point</text>
</g>
<g font-size="1.8" fill="#008484">
<text x="61.4" y="28.7">R333</text>
<text x="66.9" y="27.6">GNDPWR</text>
<text x="107.1" y="28.7">R334</text>
<text x="33.7" y="34.6">USB_B_Micro</text>
<text x="37.6" y="32.3">J301</text>
<text x="51.7" y="31.4">GNDPWR</text>
<text x="62" y="31">1k2</text>
<text x="77.2" y="31.4">TEMP</text>
<text x="77.2" y="33.9">PROG</text>
<text x="85.2" y="33.9">CHRG</text>
<text x="88" y="31.4">CE</text>
<text x="108.3" y="31">1k</text>
<text x="122.4" y="30.2">H301</text>
<text x="122.4" y="32.6">LED_CHG-</text>
<text x="37.3" y="39">VBUS</text>
<text x="60.3" y="36.6">GNDPWR</text>
<text x="77.2" y="36.4">GND</text>
<text x="77.2" y="39">Vcc</text>
<text x="84.4" y="36.4">STDBY</text>
<text x="86.8" y="39">BAT</text>
<text x="107.1" y="39.4">R335</text>
<text x="108.3" y="41.7">1k</text>
<text x="122.4" y="37.9">H302</text>
<text x="122.4" y="40.2">LED_STDBY-</text>
<text x="220.1" y="39.8">D307</text>
<text x="39.9" y="44.1">D+</text>
<text x="59.9" y="46.8">C326</text>
<text x="73.9" y="46.5">LED_CHG+</text>
<text x="74.1" y="44.2">H303</text>
<text x="92.1" y="46.8">C327</text>
<text x="204.9" y="47.3">U304</text>
<text x="205.3" y="42.9" transform="rotate(-90 205.3 42.9)">L301</text>
<text x="207.6" y="42.9" transform="rotate(-90 207.6 42.9)">220u</text>
<text x="219.2" y="42.1">1N5819</text>
<text x="36.2" y="50" transform="rotate(-90 36.2 50)">Shield</text>
<text x="38.7" y="50" transform="rotate(-90 38.7 50)">GND</text>
<text x="40.4" y="49.1">ID</text>
<text x="59.8" y="49.1">10u</text>
<text x="73.9" y="51.6">LED_STDBY+</text>
<text x="74.1" y="49.3">H304</text>
<text x="93.3" y="49.1">10u</text>
<text x="202.9" y="53">IN</text>
<text x="203.8" y="49.6">MT3608</text>
<text x="208.2" y="53">SW</text>
<text x="220.1" y="52.8">R324</text>
<text x="240.2" y="51.1">PWR_FLAG</text>
<text x="256.9" y="51.8">Q301</text>
<text x="264.3" y="51.1">PWR_FLAG</text>
<text x="32.8" y="58.1">GNDPWR</text>
<text x="44.2" y="58.1">GNDPWR</text>
<text x="96.3" y="58.1">GNDPWR</text>
<text x="177.3" y="55.6">C308</text>
<text x="177.4" y="58">100u</text>
<text x="192" y="57.9">C309</text>
<text x="192" y="55.5">100n</text>
<text x="202.9" y="58">GND</text>
<text x="202.9" y="55.5">EN</text>
<text x="208.5" y="55.5">NC</text>
<text x="208.7" y="58">FB</text>
<text x="220.8" y="55.1">24k</text>
<text x="256" y="54.1">2N7002</text>
<text x="182.7" y="63.2">GNDPWR</text>
<text x="194.2" y="63.3">GNDPWR</text>
<text x="248.6" y="65.2" transform="rotate(-90 248.6 65.2)">10k</text>
<text x="250.9" y="65.9" transform="rotate(-90 250.9 65.9)">R326</text>
<text x="262.4" y="64.5">C315</text>
<text x="209.5" y="68.2">R325</text>
<text x="212" y="70.5">1k</text>
<text x="221.7" y="68.3">C313</text>
<text x="221.9" y="70.7">100u</text>
<text x="236.4" y="70.6">C314</text>
<text x="236.5" y="68.2">100n</text>
<text x="262.5" y="66.8">100u</text>
<text x="97.7" y="74.7">BATT-</text>
<text x="98.2" y="72.4">H305</text>
<text x="106.8" y="74.6">BATT+</text>
<text x="108.4" y="72.1">H306</text>
<text x="238.1" y="74.6">C316</text>
<text x="238.3" y="76.9">680n</text>
<text x="249.3" y="75.9">R327</text>
<text x="250" y="73.6">10k</text>
<text x="261.8" y="74.6">C317</text>
<text x="261.9" y="76.9">680n</text>
<text x="86.5" y="79.1">PWR_FLAG</text>
<text x="212" y="82.3">GNDPWR</text>
<text x="227.1" y="82.2">GNDPWR</text>
<text x="242.6" y="82.8">GNDA</text>
<text x="256.6" y="82.8">GNDA</text>
<text x="266.8" y="82.8">GNDA</text>
<text x="102" y="89.1">C328</text>
<text x="111.4" y="87.4">R336</text>
<text x="111.4" y="89.7">100R</text>
<text x="74.7" y="94.9">OUT_DISCHG</text>
<text x="89" y="94.9">GND</text>
<text x="102.1" y="91.4">100n</text>
<text x="57.5" y="96.2">Q303</text>
<text x="57.9" y="98.7">FS8205</text>
<text x="74.7" y="97.4">I_SENS</text>
<text x="74.7" y="99.9">OUT_CHG</text>
<text x="87" y="99.9">DELAY</text>
<text x="89.2" y="97.4">VCC</text>
<text x="104.2" y="101.7">PWR_FLAG</text>
<text x="202.4" y="97.3">R328</text>
<text x="202.4" y="99.6">0R33</text>
<text x="202.4" y="105.9">U306</text>
<text x="197.4" y="112.6">Vin</text>
<text x="199.4" y="108.2">MC34063AD</text>
<text x="209" y="112.6">Ipk</text>
<text x="49.3" y="116.5">GNDPWR</text>
<text x="60.1" y="114.2">R337</text>
<text x="61.3" y="116.5">1k</text>
<text x="177.3" y="115.3">C318</text>
<text x="177.4" y="117.6">100u</text>
<text x="192" y="117.5">C319</text>
<text x="192" y="115.2">100n</text>
<text x="207.7" y="117.7">SwC</text>
<text x="209" y="115.2">DC</text>
<text x="182.7" y="122.9">GNDPWR</text>
<text x="197.4" y="122.8">TC</text>
<text x="207.8" y="122.8">SwE</text>
<text x="208.7" y="125.3">Vfb</text>
<text x="234.5" y="120.4" transform="rotate(-90 234.5 120.4)">L302</text>
<text x="236.8" y="120.4" transform="rotate(-90 236.8 120.4)">220u</text>
<text x="241.1" y="122.7">GNDPWR</text>
<text x="124.9" y="128.9">R339</text>
<text x="125.5" y="131.2">10k</text>
<text x="136" y="129.9">PWR_FLAG</text>
<text x="186.1" y="131.7">C320</text>
<text x="205.1" y="126.7" transform="rotate(-90 205.1 126.7)">GND</text>
<text x="220.1" y="129">R329</text>
<text x="221.3" y="131.3">1k</text>
<text x="231" y="128">D308</text>
<text x="231.3" y="130.3">1N5819</text>
<text x="240.2" y="126.1">PWR_FLAG</text>
<text x="256.3" y="130.3">BSS84</text>
<text x="256.9" y="128">Q302</text>
<text x="264.3" y="126.1">PWR_FLAG</text>
<text x="186.2" y="134">330p</text>
<text x="33.4" y="140.5">R338</text>
<text x="33.4" y="143">100R</text>
<text x="39.5" y="141.9">PWR_FLAG</text>
<text x="50.6" y="141.9">L78L05_SO8</text>
<text x="53.8" y="139.6">U305</text>
<text x="134.2" y="140.5">6k8</text>
<text x="134.3" y="138.2">R340</text>
<text x="143.5" y="140.4">1u</text>
<text x="143.7" y="138.1">C329</text>
<text x="248.6" y="141.4" transform="rotate(-90 248.6 141.4)">10k</text>
<text x="250.9" y="142.1" transform="rotate(-90 250.9 142.1)">R331</text>
<text x="271.9" y="141.9">C323</text>
<text x="40" y="149.5">C311</text>
<text x="51.1" y="145.7">IN</text>
<text x="56.5" y="149.9" transform="rotate(-90 56.5 149.9)">GND</text>
<text x="57" y="145.7">OUT</text>
<text x="67.5" y="149.5">C312</text>
<text x="99.6" y="144.4">PWR_FLAG</text>
<text x="129.6" y="147.1">GNDD</text>
<text x="138.5" y="147.1">GNDD</text>
<text x="209.5" y="144.4">R330</text>
<text x="210.9" y="146.7">11k</text>
<text x="221.7" y="144.4">C321</text>
<text x="221.9" y="146.7">100u</text>
<text x="236.4" y="146.8">C322</text>
<text x="236.5" y="144.4">100n</text>
<text x="250" y="149.8">10k</text>
<text x="271.9" y="144.2">100u</text>
<text x="40.2" y="151.8">100n</text>
<text x="67.6" y="151.8">100n</text>
<text x="80.2" y="155.4">VBAT_SW+</text>
<text x="83" y="153.1">H307</text>
<text x="91.9" y="155.4">VBAT_SW-</text>
<text x="94.4" y="153.1">H308</text>
<text x="238.1" y="150.8">C324</text>
<text x="238.3" y="153.1">680n</text>
<text x="249.3" y="152.1">R332</text>
<text x="261.8" y="150.8">C325</text>
<text x="261.9" y="153.1">680n</text>
<text x="44.5" y="157.3">GNDD</text>
<text x="53.4" y="157.3">GNDD</text>
<text x="62.3" y="157.3">GNDD</text>
<text x="127.4" y="156.8">R319</text>
<text x="128.1" y="159.2">4k7</text>
<text x="133.5" y="157.8">PWR_FLAG</text>
<text x="212" y="158.5">GNDPWR</text>
<text x="227.1" y="158.4">GNDPWR</text>
<text x="242.6" y="159">GNDA</text>
<text x="256.6" y="159">GNDA</text>
<text x="266.8" y="159">GNDA</text>
<text x="136.8" y="166.1">R322</text>
<text x="136.7" y="168.4">4k7</text>
<text x="63.2" y="174.7">GNDPWR</text>
<text x="76" y="174.2">GNDA</text>
<text x="132.1" y="175.1">GNDD</text>
<text x="69.4" y="183.6">22R</text>
<text x="69.5" y="181.2">R341</text>
<text x="100.5" y="182">PWR_FLAG</text>
<text x="111.9" y="182">PWR_FLAG</text>
<text x="64.8" y="190.7">GNDA</text>
<text x="76.3" y="190.3">GNDD</text>
<text x="102.9" y="190.7">GNDA</text>
<text x="114.4" y="190.3">GNDD</text>
</g>
<g font-size="1.8">
<text x="96.5" y="30.5">VBUS</text>
<text x="57.1" y="38.1">VBUS</text>
<text x="99.1" y="38.1">BATT+</text>
<text x="175.5" y="52.1">VBAT_SW</text>
<text x="247.6" y="57.1">15V</text>
<text x="111.8" y="82.5">BATT+</text>
<text x="181" y="111.8">15V</text>
<text x="246.4" y="133.3">-15V</text>
<text x="85.1" y="142.2">BATT+</text>
<text x="96.5" y="142.2">VBAT_SW</text>
</g>
<g font-size="1.8" fill="#848400">
<text x="275.8" y="58">12V</text>
<text x="116.7" y="134.2">-12V</text>
<text x="147.6" y="134.2">-5V</text>
<text x="275.8" y="134.2">-12V</text>
<text x="30.9" y="145.7">12V</text>
<text x="68.8" y="145.7">5V</text>
<text x="119.2" y="162.2">-12V</text>
<text x="143.8" y="162.2">-6V</text>
</g>
</svg>
